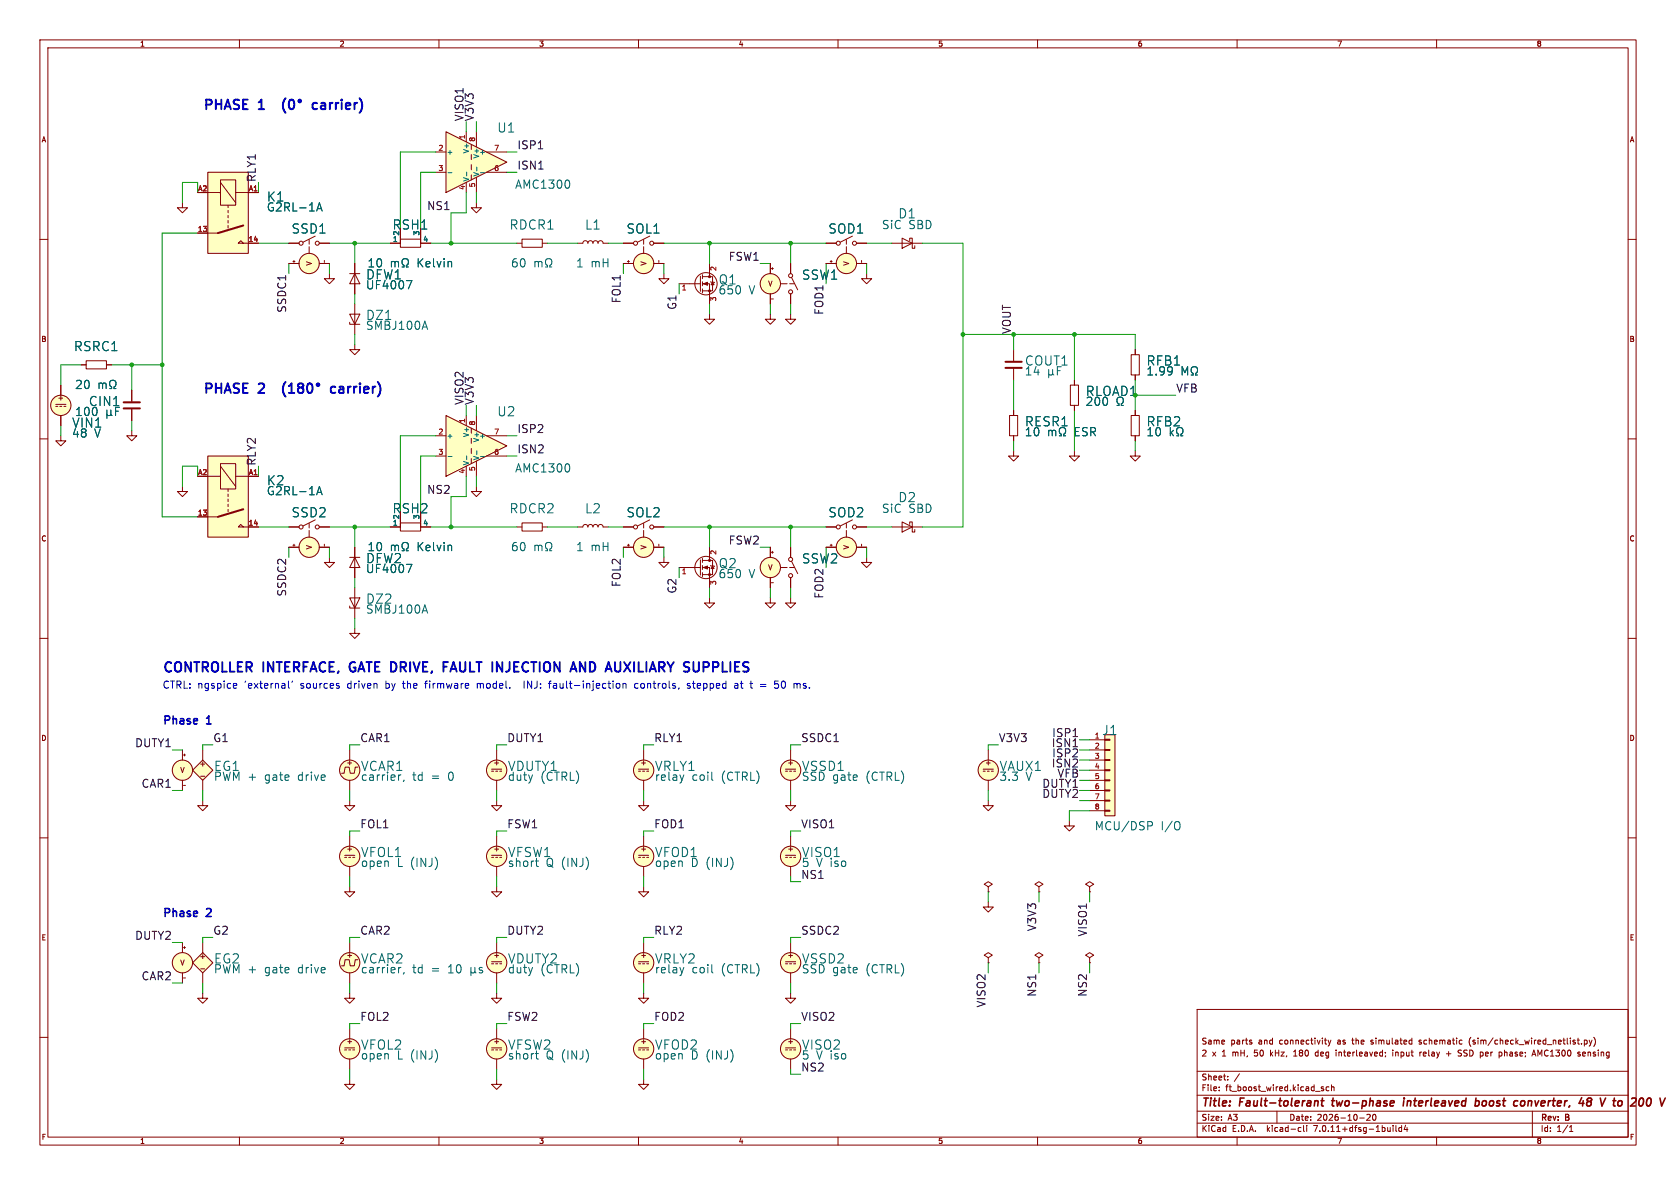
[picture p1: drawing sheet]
<svg xmlns="http://www.w3.org/2000/svg" width="420mm" height="297mm" viewBox="0 0 420 297" stroke-linecap="round" stroke-linejoin="round" font-family="sans-serif">
<g fill="none" stroke="#840000" stroke-width=".25">
<path d="M10 10h400v277h-400zM12 12h396v273h-396zM60 10v2M110 10v2M160 10v2M210 10v2M260 10v2M310 10v2M360 10v2M10 60h2M408 60h2M15.2 96.5v2.6"/>
<path d="M33 97.8v2.8M10 110h2M14 101.3h2.5M14 101.9h.5M15 101.9h.5M15.2 109.2v1.3h1.3l-1.3 1.3-1.2-1.3h1.2M15.2 104.1v2.6M16 101.9h.5M33 102.6v2.8M52.1 114.3h10.1v20.3h-10.1zM52.1 119.4h3.1M55.2 116.2h3.9v6.4h-3.9z"/>
<path d="M55.2 116.8l3.9 5.1M59.1 119.4h5.7M408 110h2M45.7 121.9v1.3h1.3l-1.3 1.3-1.3-1.3h1.3M49.5 129.5h5.1M57.1 122.6v.6M57.1 123.8v.7M57.1 125.1v.6M57.1 126.4v.6M57.1 127.6v.7M61 132.1l-.7-.7-.6 .7h5.1M10 160h2"/>
<path d="M87.6 151.9v.5h2.6M87.6 149.9h2.6l-1.3 2.5zM88.9 157.5v1.3h1.3l-1.3 1.2-1.3-1.2h1.3M88.9 147.3v7.6M408 160h2M87.6 188v2.5M87.6 195.6v2.5M89.7 192.3h-.7l-.2 1.5h-1l-.3-1.5h-1l-.3 1.5h-.6M196.8 192.8h2.6M196.8 193.3h.6M197.9 193.3h.5M198.1 188v2.5"/>
<path d="M198.1 195.6v2.5M198.9 193.3h.5M246.4 192.8h2.5M246.4 193.3h.5M247.4 193.3h.5M247.6 188v2.5M247.6 195.6v2.5M248.4 193.3h.5M10 210h2M196.8 214.4h2.6M196.8 214.9h.6M197.9 214.9h.5"/>
<path d="M198.1 200.7v1.2h1.3l-1.3 1.3-1.3-1.3h1.3M198.1 209.6v2.5M198.1 217.2v2.5M198.9 214.9h.5M247.6 200.7v1.2h1.3l-1.3 1.3-1.2-1.3h1.2M408 210h2M161.3 222.2v1.3h1.3l-1.3 1.3-1.3-1.3h1.3M161.3 236.2v2.6M198.1 236.2v2.6M247.6 222.2l1.1-.6-1.1-.6-1 .6 1 .6v1.3M247.6 223.5h.1M247.6 226.1v1.2h1.3l-1.3 1.3-1.2-1.3h1.2"/>
<path d="M260.3 222.2l1.1-.6-1.1-.6-1 .6 1 .6v1.3M260.3 223.5h.1M10 260h2M160 241h2.6M160 241.6h.5M161 241.6h.5M161.3 248.9v1.3h1.3l-1.3 1.3-1.3-1.3h1.3M161.3 243.8v2.6M161.3 257.8v2.5M162.1 241.6h.5M196.8 241h2.6M196.8 241.6h.6"/>
<path d="M197.9 241.6h.5M198.1 248.9v1.3h1.3l-1.3 1.3-1.3-1.3h1.3M198.1 243.8v2.6M198.9 241.6h.5M247.6 240l1.1-.6-1.1-.6-1 .6 1 .6v1.3M247.6 241.3h.1M260.3 240l1.1-.6-1.1-.6-1 .6 1 .6v1.3M260.3 241.3h.1M300 253h108v32h-108zM399.4 260a1.72 1.72 0 0 1 0 2.3M408 260h2M160 262.6h2.6"/>
<path d="M160 263.1h.5M161 263.1h.5M161.3 265.4v2.6M162.1 263.1h.5M300 278.5h108M300 274.5h108M300 268.5h108M305.5 273.2v.2M305.5 272.5v.1M307.7 270.5v.2M307.7 269.8v.1M310.6 269.1l-1.3 1.9"/>
<path d="M313.7 261.3v.3M320 278.5v3M324.2 264.7h.8M324.3 263.5l-.1 .1M329.7 263.8v.7M331.1 272.7l.6 .4-.2 .3-.4-.1M331.7 272.5l-.4-.1-.2 .2M331.9 260.7h.5M332.3 261.7h.1M332.8 260.7l.4 1M333 272.5l-.4-.1-.3 .3 .1 .6h.6M333.2 261.7l-.4 .5"/>
<path d="M333.5 260.7l-.3 1M333.7 272.5h.5l.1 .9M333.7 271.9v1.5M334.8 263.2v.1M334.8 263.7v1M343.3 279.4v.5l-.9 .9h1M344.1 279.4a.72 .72 0 0 0-.2 .9 .72 .72 0 0 0 .7 .4l.2-.5-.1-.8M347.2 263.8v.1M347.2 264.6l-.1 .3M349 263.2v.1M349 263.7v1M353.4 260.7l.4 .1"/>
<path d="M353.8 261.6l-.4 .1M353.8 260.2v1.5M355.6 261.6l.1 .1M355.7 260.8v.3M355.8 263.7v1M356.2 263.7l-.4 .3M362.4 264.1h1.2M363 263.5v1.2M365.5 263.8l.6 .2 .1 .4-.3 .3-.5-.1M365.5 263.3h.7M368.4 260.3l-.2 .7 .2 1M376.2 263.8l.2 .2-.2 .6"/>
<path d="M383.9 264.7l.5-1.5 .5 1.5M384 278.5v6.5M384 264.3h.7M395.2 260.7h.6M395.7 261.7h.1M395.8 264.2l.2 .2-.2 .3M395.8 263.7l.1 .1M396.3 261.5v.2M397 260.8l.4-.1 .3 .3-.1 .6h-.6M397 260.7v1.5M397.1 263.7l-.5 .2 .1 .7 .4 .1M397.3 264l-.7 .2"/>
<path d="M398.2 260.7l.4 1M398.6 261.7l-.4 .5M398.9 260.7l-.3 1M60 285v2M110 285v2M160 285v2M210 285v2M260 285v2M300 281.5h108M310 285v2M325.6 282.6l.4 .1M326 283.5l-.4 .1"/>
<path d="M326.7 282.1v1.3l.2 .2M327.4 282.1v.1M327.4 282.6v1M340.7 280.2h1.2M349.1 282.1v.1M349.1 282.6v1M349.8 282.1v1.3l.2 .2M351.2 282.7l-.4-.1-.3 .3 .2 .6h.5M351.2 282.1v1.5M352.2 282l-.3 1.1h.9M352.6 282.6v1M360 285v2"/>
<path d="M393.3 283.6h.9M393.3 282.5l.4-.4v1.5"/>
<circle cx="15.2" cy="101.6" r="2.54"/>
<circle cx="87.6" cy="193" r="2.54"/>
<circle cx="198.1" cy="193" r="2.54"/>
<circle cx="247.6" cy="193" r="2.54"/>
<circle cx="198.1" cy="214.6" r="2.54"/>
<circle cx="161.3" cy="241.3" r="2.54"/>
<circle cx="198.1" cy="241.3" r="2.54"/>
<circle cx="161.3" cy="262.9" r="2.54"/>
</g>
<g fill="none" stroke="#840000" stroke-width=".4">
<path d="M329.6 276h.7l-.1 1.2M331 275.9h.8M331.4 275.2l-.2 1.7 .4 .3M333.7 275.9h.8M334.1 275.2l-.3 1.7 .3 .3M351.8 275.9l-.2 1.3M351.9 275.2l-.1 .2M369.8 276l.6-.1 .3 .4-.3 .8h-.8M369.9 275.2l-.3 2M382 276h-.7l-.3 .8 .3 .4 .6-.2M398 276.1l-.4 .3v.6a.65 .65 0 0 0 1 .1 .65 .65 0 0 0 0-.9l-.2-.1M398 276.1l-.3-.5 .3-.3 .5-.1 .4 .4-.5 .5"/>
<path d="M398 276.1h.4M404.2 275.9h.7M404.5 275.2l-.2 1.7 .5 .3M405.5 276.3v.7M409.7 275.2l-.7 .1M409.9 276.1l-1.3 1.1h1.2M413.6 275.3l.2 .7-.2 .8"/>
</g>
<g fill="#ffffc2" stroke="#ffffc2" stroke-width=".25">
<path d="M52.1 114.3h10.1v20.3h-10.1z"/>
<circle cx="247.6" cy="193" r="2.54"/>
<circle cx="161.3" cy="241.3" r="2.54"/>
<circle cx="161.3" cy="262.9" r="2.54"/>
<circle cx="198.1" cy="193" r="2.54"/>
<circle cx="198.1" cy="214.6" r="2.54"/>
<circle cx="198.1" cy="241.3" r="2.54"/>
<circle cx="15.2" cy="101.6" r="2.54"/>
<circle cx="87.6" cy="193" r="2.54"/>
<circle cx="45.7" cy="193" r="2.54"/>
</g>
<path d="M26.8 102.8v2M26.8 103.9l.3 .2h.4l.3-.2M27.8 103.9l.3 .2M27.8 102.8v1.1M29 102.1v2M79.3 124l.7-2.1 .7 2.1M79.5 123.4h1M106.5 151.6l.7 2.1M101.3 195.5l-.2 .4M171.4 242.5l-.5 1.3M178.4 243.6l.3 .2" fill="none" stroke="#006464" stroke-width=".25"/>
<path d="M31 102.4h4.1M31 100.8h4.1M61 127.6l-6.4 1.9" fill="none" stroke="#840000" stroke-width=".51"/>
<path d="M48.3 193l2.5-2.5 2.5 2.5-2.5 2.6z" fill="#ffffc2"/>
<g fill="none" stroke="#840000" stroke-width=".25">
<path d="M33 108v1.2h1.3l-1.3 1.3-1.3-1.3h1.3M45.7 188v2.5M45.7 195.6v2.5M46 196.9h.5M46 189.2h.5M46.2 189v.5M48.3 193l2.5-2.5 2.5 2.5-2.5 2.6zM50.3 194.6h1M50.3 191.5h1M50.8 188v2.5M50.8 191v1M50.8 195.6v2.5"/>
<path d="M50.8 200.7v1.2h1.3l-1.3 1.3-1.3-1.3h1.3M86.4 214.4h2.5M86.4 214.9h.5M87.4 214.9h.5M87.6 200.7v1.2h1.3l-1.3 1.3-1.2-1.3h1.2M87.6 209.6v2.5M87.6 217.2v2.5M88.4 214.9h.5M87.6 222.2v1.3h1.3l-1.3 1.3-1.2-1.3h1.2M87.6 236.2v2.6M87.6 248.9v1.3h1.3l-1.3 1.3-1.2-1.3h1.2M87.6 243.8v2.6"/>
<path d="M87.6 257.8v2.5M89.7 240.5h-.7l-.2 1.6h-1l-.3-1.6h-1l-.3 1.6h-.6M86.4 262.6h2.5M86.4 263.1h.5M87.4 263.1h.5M87.6 270.5v1.3h1.3l-1.3 1.2-1.2-1.2h1.2M87.6 265.4v2.6M88.4 263.1h.5M124.5 270.5v1.3h1.2l-1.2 1.2-1.3-1.2h1.3M161.3 270.5v1.3h1.3l-1.3 1.2-1.3-1.2h1.3"/>
<circle cx="45.7" cy="193" r="2.54"/>
<circle cx="87.6" cy="214.6" r="2.54"/>
<circle cx="87.6" cy="241.3" r="2.54"/>
<circle cx="87.6" cy="262.9" r="2.54"/>
</g>
<g fill="#ffffc2" stroke="#ffffc2" stroke-width=".25">
<circle cx="87.6" cy="241.3" r="2.54"/>
<circle cx="87.6" cy="262.9" r="2.54"/>
<circle cx="87.6" cy="214.6" r="2.54"/>
<circle cx="45.7" cy="241.3" r="2.54"/>
</g>
<path d="M101.3 243.8l-.2 .3M118 242.5v2M118 243.6l.3 .2h.4l.3-.2M119 243.6l.3 .2M119 242.5v1.1M120.9 242.6l-.5-.1-.3 .3 .1 .3 .7 .2v.5h-.8" fill="none" stroke="#006464" stroke-width=".25"/>
<path d="M48.3 241.3l2.5-2.5 2.5 2.5-2.5 2.5z" fill="#ffffc2"/>
<g fill="none" stroke="#840000" stroke-width=".25">
<path d="M198.1 78.7v1.3h1.3l-1.3 1.3-1.3-1.3h1.3M160 192.8h2.6M160 193.3h.5M161 193.3h.5M161.3 188v2.5M161.3 195.6v2.5M162.1 193.3h.5M160 214.4h2.6M160 214.9h.5M161 214.9h.5M161.3 200.7v1.2h1.3l-1.3 1.3-1.3-1.3h1.3M161.3 209.6v2.5"/>
<path d="M161.3 217.2v2.5M162.1 214.9h.5M45.7 236.2v2.6M46 237.5h.5M46.2 237.2v.5M50.3 239.8h1M50.8 236.2v2.6M50.8 239.3v1M45.7 243.8v2.6M46 245.1h.5M48.3 241.3l2.5-2.5 2.5 2.5-2.5 2.5zM50.3 242.8h1"/>
<path d="M50.8 248.9v1.3h1.3l-1.3 1.3-1.3-1.3h1.3M50.8 243.8v2.6M198.1 257.8v2.5M196.8 262.6h2.6M196.8 263.1h.6M197.9 263.1h.5M198.1 265.4v2.6M198.9 263.1h.5"/>
<circle cx="161.3" cy="193" r="2.54"/>
<circle cx="161.3" cy="214.6" r="2.54"/>
<circle cx="45.7" cy="241.3" r="2.54"/>
<circle cx="198.1" cy="262.9" r="2.54"/>
</g>
<g fill="#ffffc2" stroke="#ffffc2" stroke-width=".25">
<circle cx="161.3" cy="214.6" r="2.54"/>
<circle cx="161.3" cy="193" r="2.54"/>
<circle cx="198.1" cy="262.9" r="2.54"/>
</g>
<path d="M171.4 194.2l-.5 1.4M178.4 195.3l.3 .3" fill="none" stroke="#006464" stroke-width=".25"/>
<path d="M111.8 104.1l15.2 7.7-15.2 7.6z" fill="#ffffc2"/>
<g fill="none" stroke="#840000" stroke-width=".25">
<path d="M162.8 59.2l-3 1.5M213.6 59.2l-3 1.5M226.1 59.7l2.5 1.3-2.5 1.2zM144.8 61h1.2l.2-.5 .5-.2 .4 .2 .2 .5 .2-.5 .5-.2 .4 .2 .2 .5 .2-.5 .4-.2 .5 .2 .2 .5 .1-.5 .5-.2 .4 .2 .2 .5h1.3M156.2 61h2.5M156.2 66h2.5M157.2 65.5h.5M157.5 65.3v.5M163.8 61h2.6M163.8 66h2.6M165.1 65.3v.5M170.2 71.1h5.3"/>
<path d="M175.5 69.2v3.8M176 71.1h1.8v5.1M176 69.3h2.6v3.6h-2.6M176 68.8v1.1M176 70.6v1M176 72.4v1M177.8 78.7v1.3h1.3l-1.3 1.3-1.3-1.3h1.3M177.8 66v3.3M178.1 70.6l1 .3M178.6 70.7l.3 .7h-.7zM193 78.7v1.3h1.3l-1.3 1.3-1.2-1.3h1.2M193 66v2.6"/>
<path d="M193 73.7v2.5M193.3 74.9h.5M193.3 67.3h.5M193.5 67.1v.5M198.1 66v2.6M198.1 73.7v2.5M198.4 69.6l1.5 3M207 61h2.5M207 66h2.5M208 65.5h.5M208.3 65.3v.5M214.6 61h2.6"/>
<path d="M214.6 66h2.6M215.9 65.3v.5M217.2 68.6v1.3h1.2l-1.2 1.2-1.3-1.2h1.3M223.5 61h7.6M228 60.3v-.6h.6v2.5h.6v-.6M20.3 91.4h1.3M21.6 90.4h5.1v2.1h-5.1zM26.7 91.4h1.2M88.9 86.4v1.2h1.3l-1.3 1.3-1.3-1.3h1.3M109.2 109.2h2.6M109.2 114.3h2.6M111.8 104.1l15.2 7.7-15.2 7.6z"/>
<path d="M116.8 104.1v2.6M116.8 116.8v2.6M118.1 109.9v1.2M118.1 112.4v1.3M119.4 104.1v3.9M119.4 115.6v3.8M121.9 109.2h5.1M121.9 114.3h5.1M72.4 132.1h2.5M72.4 137.2h2.5M73.4 136.7h.5M73.7 136.4v.5"/>
<path d="M79 130.3l-3.1 1.5M80 132.1h2.5M80 137.2h2.5M81.3 136.4v.5M82.5 139.7v1.3h1.3l-1.3 1.2-1.2-1.2h1.2M87.6 139.7h2.6M88.9 139.7l1.3 2.5h-2.6zM88.9 137.2v7.6M100.3 131.1h5.1v2h-5.1zM100.3 128.3v3.8h-2.5M105.4 132.1h2.5M105.4 128.3v2.5"/>
<path d="M119.4 121.9v1.3h1.2l-1.2 1.3-1.3-1.3h1.3M156.2 132.1h2.5M156.2 137.2h2.5M157.2 136.7h.5M157.5 136.4v.5M162.8 130.3l-3 1.5M163.8 132.1h2.6M163.8 137.2h2.6M165.1 136.4v.5M176 140v1M177.8 137.2v3.3M193 137.2v2.5"/>
<path d="M193.3 138.4h.5M193.5 138.2v.5M198.1 137.2v2.5M207 132.1h2.5M207 137.2h2.5M208 136.7h.5M208.3 136.4v.5M213.6 130.3l-3 1.5M214.6 132.1h2.6M214.6 137.2h2.6M215.9 136.4v.5M217.2 139.7v1.3h1.2l-1.2 1.2-1.3-1.2h1.3"/>
<path d="M223.5 132.1h7.6M226.1 130.8l2.5 1.3-2.5 1.3zM228 131.4v-.6h.6v2.6h.6v-.7M170.2 142.2h5.3M175.5 140.3v3.8M176 142.2h1.8v5.1M176 140.5h2.6v3.5h-2.6M176 141.7v1M176 143.5v1M177.8 149.9v1.2h1.3l-1.3 1.3-1.3-1.3h1.3M178.1 141.7l1 .3M178.6 141.9l.3 .6h-.7z"/>
<path d="M193 149.9v1.2h1.3l-1.3 1.3-1.2-1.3h1.2M193 144.8v2.5M193.3 146.1h.5M198.1 149.9v1.2h1.3l-1.3 1.3-1.3-1.3h1.3M198.1 144.8v2.5M198.4 140.7l1.5 3.1"/>
<circle cx="159.3" cy="61" r=".51"/>
<circle cx="161.3" cy="66" r="2.54"/>
<circle cx="163.3" cy="61" r=".51"/>
<circle cx="176.9" cy="71.1" r="2.79"/>
<circle cx="193" cy="71.1" r="2.54"/>
<circle cx="198.1" cy="69.1" r=".51"/>
<circle cx="198.1" cy="73.2" r=".51"/>
<circle cx="210.1" cy="61" r=".51"/>
<circle cx="212.1" cy="66" r="2.54"/>
<circle cx="214.1" cy="61" r=".51"/>
<circle cx="75.4" cy="132.1" r=".51"/>
<circle cx="77.5" cy="137.2" r="2.54"/>
<circle cx="79.5" cy="132.1" r=".51"/>
<circle cx="159.3" cy="132.1" r=".51"/>
<circle cx="161.3" cy="137.2" r="2.54"/>
<circle cx="163.3" cy="132.1" r=".51"/>
<circle cx="210.1" cy="132.1" r=".51"/>
<circle cx="212.1" cy="137.2" r="2.54"/>
<circle cx="214.1" cy="132.1" r=".51"/>
<circle cx="176.9" cy="142.2" r="2.79"/>
<circle cx="193" cy="142.2" r="2.54"/>
<circle cx="198.1" cy="140.2" r=".51"/>
<circle cx="198.1" cy="144.3" r=".51"/>
</g>
<g fill="none" stroke="#006464" stroke-width=".25">
<path d="M144.7 66.9h1.2M144.7 65.4l.6-.6v2.1M148.4 65.5v1.4M148.4 65.7l.6-.2 .3 .3M149.3 65.8l.3-.3 .5 .1 .1 1.3M149.3 65.8v1.1M151.2 64.8v2.1M151.2 65.8h1.1M152.3 64.8v2.1M24.8 96v1.4M24.8 96.2l.6-.2 .3 .3M25.7 96.3l.3-.3 .5 .1 .1 1.3"/>
<path d="M25.7 96.3v1.1M27.5 97.4h.5v-.4a.88 .88 0 0 1-.5-1.2 .88 .88 0 0 1 1.3-.4 .95 .95 0 0 1-.2 1.6v.4h.5M112.3 114.4h1M116.9 114.3v.9M119.5 113v1M120.4 114.4h1M142.7 116.6v1.3M98.1 136.6v1.4M98.1 136.8l.6-.2 .3 .3M99 136.9l.3-.3 .5 .1 .1 1.3M99 136.9v1.1M101.2 138v-.4a.88 .88 0 0 1-.4-1.2 .88 .88 0 0 1 1.2-.3 .95 .95 0 0 1-.2 1.5v.4h.5"/>
<path d="M112.9 136.6l.3 .3v1.1M101.8 141.4h1.4l-.9 2.1"/>
</g>
<g fill="#ffffc2" stroke="#ffffc2" stroke-width=".25">
<circle cx="212.1" cy="66" r="2.54"/>
<circle cx="161.3" cy="137.2" r="2.54"/>
<circle cx="193" cy="71.1" r="2.54"/>
<circle cx="193" cy="142.2" r="2.54"/>
<circle cx="212.1" cy="137.2" r="2.54"/>
<circle cx="77.5" cy="137.2" r="2.54"/>
<circle cx="161.3" cy="66" r="2.54"/>
</g>
<path d="M161.3 63.5v-3.4M195.6 71.1h3.4M212.1 63.5v-3.4M77.5 134.6v-3.4M161.3 134.6v-3.4M212.1 134.6v-3.4M195.6 142.2h3.4" fill="none" stroke="#840000" stroke-width=".25" stroke-dasharray="1.7 .6"/>
<g fill="#840000" stroke="#840000" stroke-width=".25">
<path d="M176.3 71.1l1-.4v.8z"/>
<path d="M176.3 142.2l1-.3v.7z"/>
<circle cx="177.8" cy="72.9" r=".25"/>
<circle cx="177.8" cy="69.3" r=".25"/>
<circle cx="177.8" cy="144" r=".25"/>
<circle cx="177.8" cy="140.5" r=".25"/>
</g>
<path d="M111.8 33l15.2 7.6-15.2 7.7z" fill="#ffffc2"/>
<g fill="none" stroke="#840000" stroke-width=".25">
<path d="M109.2 38.1h2.6M111.8 33l15.2 7.6-15.2 7.7zM116.8 33v2.6M118.1 38.7v1.3M119.4 33v3.8M121.9 38.1h5.1M45.7 50.8v1.3h1.3l-1.3 1.2-1.3-1.2h1.3M49.5 58.4h5.1M52.1 43.2h10.1v20.3h-10.1zM52.1 48.3h3.1M55.2 45.1h3.9v6.3h-3.9zM55.2 45.7l3.9 5.1"/>
<path d="M57.1 51.4v.7M57.1 52.7v.6M57.1 54v.6M57.1 55.2v.7M57.1 56.5v.7M59.1 48.3h5.7M79 59.2l-3.1 1.5M100.3 59.9h5.1v2.1h-5.1zM100.3 57.2v3.8h-2.5M105.4 57.2v2.5M109.2 43.2h2.6M116.8 45.7v2.6"/>
<path d="M118.1 41.3v1.2M119.4 50.8v1.3h1.2l-1.2 1.2-1.3-1.2h1.3M119.4 44.5v3.8M121.9 43.2h5.1M130.8 59.9h5.1v2.1h-5.1zM61 61l-.7-.7-.6 .7h5.1M72.4 61h2.5M72.4 66h2.5M73.4 65.5h.5M73.7 65.3v.5M80 61h2.5M80 66h2.5"/>
<path d="M81.3 65.3v.5M82.5 68.6v1.3h1.3l-1.3 1.2-1.2-1.2h1.2M87.6 78.7h2.6l-1.3 2.6zM87.6 68.6h2.6M88.9 68.6l1.3 2.5h-2.6zM88.9 66v7.7M88.9 76.2v7.6M105.4 61h2.5M129.5 61h1.3M135.9 61h1.3M156.2 61h2.5M156.2 66h2.5"/>
<path d="M163.8 61h2.6M163.8 66h2.6M166.4 68.6v1.3h1.2l-1.2 1.2-1.3-1.2h1.3M193 66v2.6M193 73.7v2.5M198.1 66v2.6M198.1 73.7v2.5M207 61h2.5M207 66h2.5M214.6 61h2.6M214.6 66h2.6M15.2 96.5v2.6"/>
<path d="M20.3 91.4h1.3M26.7 91.4h1.2M33 97.8v2.8M87.6 80.8v.5h2.6M254 87.6v2.8M254 92.5v2.8M268.2 96.5h2.1v5.1h-2.1zM269.2 95.3v1.2M283.5 88.9h2v5.1h-2zM284.5 87.6v1.3M284.5 94v1.3M15.2 104.1v2.6"/>
<path d="M33 102.6v2.8M62.2 119.4h2.6M253 104.1h2v5.1h-2zM254 113v1.3h1.3l-1.3 1.3-1.3-1.3h1.3M254 102.9v1.2M254 109.2v1.3M269.2 113v1.3h1.3l-1.3 1.3-1.2-1.3h1.2M269.2 101.6v1.3M283.5 104.1h2v5.1h-2zM284.5 113v1.3h1.2l-1.2 1.3-1.3-1.3h1.3M284.5 102.9v1.2M284.5 109.2v1.3"/>
<path d="M49.5 129.5h2.6M62.2 132.1h2.6M72.4 132.1h2.5M72.4 137.2h2.5M80 132.1h2.5M80 137.2h2.5M88.9 137.2v2.5M97.8 132.1h2.5M100.3 128.3v2.5M105.4 128.3v2.5M105.4 132.1h2.5M129.5 132.1h1.3"/>
<path d="M130.8 131.1h5.1v2h-5.1zM135.9 132.1h1.3M144.8 132.1h1.2l.2-.5 .5-.2 .4 .2 .2 .5 .2-.5 .5-.2 .4 .2 .2 .5 .2-.5 .4-.2 .5 .2 .2 .5 .1-.5 .5-.2 .4 .2 .2 .5h1.3M156.2 132.1h2.5M156.2 137.2h2.5M163.8 132.1h2.6M163.8 137.2h2.6M166.4 139.7v1.3h1.2l-1.2 1.2-1.3-1.2h1.3M193 137.2v2.5M198.1 137.2v2.5M207 132.1h2.5M207 137.2h2.5"/>
<path d="M214.6 132.1h2.6M214.6 137.2h2.6M88.9 142.2v2.6M193 144.8v2.5M198.1 144.8v2.5M123.2 192.8h2.5M123.2 193.3h.5M124.2 193.3h.5M124.5 188v2.5M124.5 195.6v2.5M125.2 193.3h.5M273 185.4h3.9"/>
<path d="M273 188h3.9M273 190.5h3.9M273 193h3.9M273 195.6h3.9M273 198.1h3.9M276.9 198h1.2v.2h-1.2zM276.9 195.5h1.2v.2h-1.2zM276.9 192.9h1.2v.3h-1.2zM276.9 190.4h1.2v.2h-1.2zM276.9 187.8h1.2v.3h-1.2zM276.9 184.2h2.5v20.3h-2.5zM123.2 214.4h2.5"/>
<path d="M123.2 214.9h.5M124.2 214.9h.5M124.5 200.7v1.2h1.2l-1.2 1.3-1.3-1.3h1.3M124.5 209.6v2.5M124.5 217.2v2.5M125.2 214.9h.5M268 205.7v1.3h1.2l-1.2 1.3-1.3-1.3h1.3M273 200.7h3.9M273 203.2h3.9M276.9 203.1h1.2v.2h-1.2zM276.9 200.5h1.2v.3h-1.2zM124.5 222.2v1.3h1.2l-1.2 1.3-1.3-1.3h1.3"/>
<path d="M124.5 236.2v2.6M273 222.2l1.1-.6-1.1-.6-1 .6 1 .6v1.3M273 223.5h.1M123.2 241h2.5M123.2 241.6h.5M124.2 241.6h.5M124.5 248.9v1.3h1.2l-1.2 1.3-1.3-1.3h1.3M124.5 243.8v2.6M124.5 257.8v2.5M125.2 241.6h.5M273 240l1.1-.6-1.1-.6-1 .6 1 .6v1.3M273 241.3h.1"/>
<path d="M123.2 262.6h2.5M123.2 263.1h.5M124.2 263.1h.5M124.5 265.4v2.6M125.2 263.1h.5"/>
<circle cx="75.4" cy="61" r=".51"/>
<circle cx="77.5" cy="66" r="2.54"/>
<circle cx="79.5" cy="61" r=".51"/>
<circle cx="124.5" cy="193" r="2.54"/>
<circle cx="124.5" cy="214.6" r="2.54"/>
<circle cx="124.5" cy="241.3" r="2.54"/>
<circle cx="124.5" cy="262.9" r="2.54"/>
</g>
<g fill="none" stroke="#006464" stroke-width=".25">
<path d="M79.3 52.9l.7-2.1 .7 2.1M79.5 52.3h1M112.3 43.3h1M116.9 43.1v1M119.5 41.9v.9M120.4 43.3h1M142.7 45.5v1.3M98.1 65.7l.6-.2 .3 .3M98.1 65.5v1.4M99 65.8l.3-.3 .5 .1 .1 1.3M99 65.8v1.1M101.2 66.9v-.4a.88 .88 0 0 1-.4-1.2 .88 .88 0 0 1 1.2-.4 .95 .95 0 0 1-.2 1.6v.4h.5"/>
<path d="M101.8 70.3h1.4l-.9 2.1M112.9 65.5l.3 .3v1.1M134 65.5v1.4M134 65.7l.6-.2 .3 .3M134.9 65.8l.3-.3 .5 .1 .1 1.3M134.9 65.8v1.1M136.7 66.9h.5v-.4a.88 .88 0 0 1-.4-1.2 .88 .88 0 0 1 1.2-.4 .95 .95 0 0 1-.2 1.6v.4h.5M24.8 96v1.4M24.8 96.2l.6-.2 .3 .3M25.7 96.3l.3-.3 .5 .1 .1 1.3M25.7 96.3v1.1M27.5 97.4h.5v-.4a.88 .88 0 0 1-.5-1.2 .88 .88 0 0 1 1.3-.4 .95 .95 0 0 1-.2 1.6v.4h.5"/>
<path d="M106.5 80.5l.7 2.1M262.8 92.6v2.1M262.8 93.7l.3 .3h.4l.3-.3M263.8 93.7l.3 .3M263.8 92.6v1.1M265 91.9v2.1M293.8 92.3l-.1 1.2M293.8 92.8l-.1 .2M296.2 94v-2.1l.7 1.5 .7-1.5v2.1M298.5 94h.5v-.4a.88 .88 0 0 1-.5-1.2 .88 .88 0 0 1 1.3-.4 .95 .95 0 0 1-.2 1.6v.4h.5M26.8 102.8v2M26.8 103.9l.3 .2h.4l.3-.2"/>
<path d="M27.8 103.9l.3 .2M27.8 102.8v1.1M29 102.1v2M262.8 107.8v1.4M263.7 108.1v1.1M264.6 108.1v1.1M265.5 107.8l.1 .7 .3 .3v.4h-.4M267 107.8l-.1 .7-.4 .3v.4h.5M279.9 100.1l.1 .8 .4 .3v.4h-.5M281.5 100.1l-.1 .8-.4 .3v.4h.5M293.3 107.2v2M293.5 108.4l.6 .8"/>
<path d="M294.1 107.8l-.8 .8M294.9 107.8v.7l.4 .3v.4h-.4M296.4 107.8l-.1 .7-.4 .3v.4h.5M79.3 124l.7-2.1 .7 2.1M79.5 123.4h1M98.1 136.6v1.4M98.1 136.8l.6-.2 .3 .3M99 136.9v1.1M99 136.9l.3-.3 .5 .1 .1 1.3M101.2 138v-.4a.88 .88 0 0 1-.4-1.2 .88 .88 0 0 1 1.2-.3 .95 .95 0 0 1-.2 1.5v.4h.5M112.9 136.6l.3 .3v1.1M134 136.6v1.4"/>
<path d="M134 136.8l.6-.2 .3 .3M134.9 136.9v1.1M134.9 136.9l.3-.3 .5 .1 .1 1.3M136.7 138h.5v-.4a.88 .88 0 0 1-.4-1.2 .88 .88 0 0 1 1.2-.3 .95 .95 0 0 1-.2 1.5v.4h.5M144.7 138h1.2M144.7 136.6l.6-.6v2M148.4 136.6v1.4M148.4 136.8l.6-.2 .3 .3M149.3 136.9l.3-.3 .5 .1 .1 1.3M149.3 136.9v1.1M151.2 136v2M151.2 136.9h1.1"/>
<path d="M152.3 136v2M101.8 141.4h1.4l-.9 2.1M134.5 217.1l.4 .1M288.4 205.9l.4 .4-.1 .5-.3 .2M295.4 206a1.47 1.47 0 0 1 0 1.9M127.7 242.7v1l.3 .1h.6M128.6 241.8v2M129.6 242.5l.1 1.3h.5l.3-.1M130.5 242.5v1.3M131.5 241.8v1.8l.5 .2M132.5 242.5l.5 1.3M133 243.8l-.2 .5-.3 .2"/>
<path d="M133.5 242.5l-.5 1.3M134.5 265.3l.4 .1"/>
</g>
<g fill="#ffffc2" stroke="#ffffc2" stroke-width=".25">
<path d="M52.1 43.2h10.1v20.3h-10.1z"/>
<path d="M276.9 184.2h2.5v20.3h-2.5z"/>
<circle cx="77.5" cy="66" r="2.54"/>
<circle cx="124.5" cy="262.9" r="2.54"/>
<circle cx="124.5" cy="193" r="2.54"/>
<circle cx="124.5" cy="241.3" r="2.54"/>
<circle cx="124.5" cy="214.6" r="2.54"/>
</g>
<path d="M61 56.5l-6.4 1.9M252 92.2h4M252 90.7h4" fill="none" stroke="#840000" stroke-width=".51"/>
<path d="M77.5 63.5v-3.4" fill="none" stroke="#840000" stroke-width=".25" stroke-dasharray="1.7 .6"/>
<path d="M134.9 37.3h1.1" fill="none" stroke="#0f0f0f" stroke-width=".25"/>
<g fill="none" stroke="#0000c2" stroke-width=".48">
<path d="M71.6 24.6a2.75 2.75 0 0 0 0 3.7M72.6 25.2l.6-.2a1.5 1.5 0 0 1 0 2.4l-.6-.3a2.02 2.02 0 0 1 0-1.9zM79.5 25.9l-.7-.1-.5 .4v.7l.2 .4h1M71.6 95.7a2.75 2.75 0 0 0 0 3.7M72.4 98.5h1.3M72.4 96.8l.7-.7v2.4M75.1 97.1l-.4 .5 .1 .7 .3 .2 .7-.1 .2-.4v-.4l-.4-.5M75.1 97.1l-.4-.4 .4-.6 .7 .1 .2 .3-.4 .6M75.1 97.1h.5M77.2 96.3l.5-.2a1.5 1.5 0 0 1 0 2.4l-.5-.2a2.02 2.02 0 0 1 0-2zM84 97l-.7-.1-.4 .4v.7l.2 .4h.9M87.8 166.3l-.2 .7 .2 1"/>
<path d="M111.1 165.9h1.2M113.1 167.7h1.1M113.6 165.9l-.8 2.4M145.3 165.9l1.4 2.4v-2.4M156.4 165.9l1.6 2.4M158 165.9l-1.6 2.4M176.3 165.9l1.1 .2M177.4 167.1l-1.1 .1"/>
<circle cx="75.1" cy="25.3" r=".33"/>
<circle cx="79.7" cy="96.4" r=".33"/>
</g>
<g fill="none" stroke="#0000c2" stroke-width=".25">
<path d="M58.7 171.3l.6 .1v.3l-.8 .2M59.3 172.4l-.6 .1M72.3 170.7v1.5l.2 .3M73.3 170.7l-.2 .3M84.5 171.9l.5 .1 .1 .2-.3 .3h-.3M84.5 171.3l.5 .1M116.9 171.3l.5 .1 .1 .3-.9 .2M117.4 172.4l-.5 .1M153.6 170.7v.2M154.6 171.4l.4-.1 .3 .3v.5l-.3 .4-.4-.1-.2-.3zM156.1 171.5l.3-.2 .4 .1 .1 1.1M156.1 171.3v1.2"/>
<path d="M170.2 172.4l-.2 .3M172.2 172.4l.2 .1M172.3 171.4v.4M184.3 171.3l-.2 .1M184.3 171.8l-.2 .3 .2 .4M187.9 171.3h.7M188.2 170.7v1.5l.4 .3M190.6 171.5h1.3M190.6 172.1h1.3M194.1 172.3l.7 .2M195 170.7h-.8l-.1 .8 .7-.1M199 171.3v1.2"/>
<path d="M199.5 171.3l-.5 .2"/>
</g>
<g fill="none" stroke="#009600" stroke-width=".25">
<path d="M109.2 38.1h-8.9v19.1M116.8 30.5v2.5M119.4 30.5v2.5M127 38.1h2.5M49.5 48.3v-2.6h-3.8v5.1M49.5 58.4h-8.9v71.1h8.9M64.8 45.7v2.6M109.2 43.2h-3.8v14M116.8 48.3v5h-3.8v7.7M119.4 48.3v2.5M127 43.2h2.5M64.8 61h7.6"/>
<path d="M72.4 66v2.6M82.5 61h15.3M82.5 66v2.6M88.9 61v5M88.9 73.7v2.5M107.9 61h21.6M137.2 61h7.6M152.4 61h3.8M156.2 66v2.6M166.4 66v2.6M166.4 61h40.6M170.2 71.1v2.6"/>
<path d="M177.8 61v5M177.8 76.2v2.5M190.5 66h2.5M193 76.2v2.5M198.1 61v5M198.1 76.2v2.5M207 66v5.1M217.2 61h6.3M217.2 66v2.6M231.1 61h10.2v71.1h-10.2M20.3 91.4h-5.1v5.1M27.9 91.4h12.7"/>
<path d="M33 91.4v6.4M88.9 83.8v2.6M241.3 83.8h43.2v3.8M254 83.8v3.8M254 95.3v7.6M269.2 83.8v11.5M284.5 95.3v7.6M284.5 99.1h10.1M15.2 106.7v2.5M33 105.4v2.6M49.5 119.4v-2.6h-3.8v5.1M64.8 116.8v2.6"/>
<path d="M109.2 109.2h-8.9v19.1M109.2 114.3h-3.8v14M116.8 101.6v2.5M116.8 119.4v5.1h-3.8v7.6M119.4 101.6v2.5M119.4 119.4v2.5M127 109.2h2.5M127 114.3h2.5M254 110.5v2.5M269.2 102.9v10.1M284.5 110.5v2.5M64.8 132.1h7.6"/>
<path d="M72.4 137.2v2.5M82.5 132.1h15.3M82.5 137.2v2.5M88.9 132.1v5.1M107.9 132.1h21.6M137.2 132.1h7.6M152.4 132.1h3.8M156.2 137.2v2.5M166.4 137.2v2.5M166.4 132.1h40.6M177.8 132.1v5.1M190.5 137.2h2.5"/>
<path d="M198.1 132.1v5.1M207 137.2v5M217.2 132.1h6.3M217.2 137.2v2.5M88.9 144.8v2.5M88.9 154.9v2.6M170.2 142.2v2.6M177.8 147.3v2.6M193 147.3v2.6M198.1 147.3v2.6M43.2 198.1h2.5M43.2 188h2.5"/>
<path d="M50.8 198.1v2.6M53.3 186.7h-2.5v1.3M87.6 198.1v2.6M90.2 186.7h-2.6v1.3M124.5 198.1v2.6M127 186.7h-2.5v1.3M161.3 198.1v2.6M163.8 186.7h-2.5v1.3M198.1 198.1v2.6M200.7 186.7h-2.6v1.3M247.6 198.1v2.6M250.2 186.7h-2.6v1.3"/>
<path d="M270.5 195.6h2.5M270.5 198.1h2.5M270.5 188h2.5M270.5 185.4h2.5M270.5 193h2.5M270.5 190.5h2.5M87.6 219.7v2.5M90.2 208.3h-2.6v1.3M124.5 219.7v2.5M127 208.3h-2.5v1.3M161.3 219.7v2.5M163.8 208.3h-2.5v1.3"/>
<path d="M198.1 219.7v1.3h2.6M200.7 208.3h-2.6v1.3M270.5 200.7h2.5M273 203.2h-5v2.5M43.2 236.2h2.5M53.3 234.9h-2.5v1.3M90.2 234.9h-2.6v1.3M127 234.9h-2.5v1.3M163.8 234.9h-2.5v1.3M200.7 234.9h-2.6v1.3M247.6 223.5v2.6M260.3 223.5v2.6"/>
<path d="M273 223.5v2.6M43.2 246.4h2.5M50.8 246.4v2.5M87.6 246.4v2.5M90.2 256.5h-2.6v1.3M124.5 246.4v2.5M127 256.5h-2.5v1.3M161.3 246.4v2.5M163.8 256.5h-2.5v1.3M198.1 246.4v2.5M200.7 256.5h-2.6v1.3M247.6 241.3v2.5"/>
<path d="M260.3 241.3v2.5M273 241.3v2.5M87.6 268v2.5M124.5 268v2.5M161.3 268v2.5M198.1 268v1.2h2.6"/>
</g>
<g fill="#009600" stroke="#009600" stroke-width=".25">
<circle cx="241.3" cy="83.8" r=".46"/>
<circle cx="269.2" cy="83.8" r=".46"/>
<circle cx="40.6" cy="91.4" r=".46"/>
<circle cx="33" cy="91.4" r=".46"/>
<circle cx="113" cy="61" r=".46"/>
<circle cx="88.9" cy="61" r=".46"/>
<circle cx="113" cy="132.1" r=".46"/>
<circle cx="88.9" cy="132.1" r=".46"/>
<circle cx="177.8" cy="61" r=".46"/>
<circle cx="198.1" cy="61" r=".46"/>
<circle cx="198.1" cy="132.1" r=".46"/>
<circle cx="177.8" cy="132.1" r=".46"/>
</g>
<g font-size="3.3" fill="#0000c2">
<text x="50.8" y="27.7">PHASE</text>
<text x="65" y="27.7">1</text>
<text x="81.4" y="27.7">carrier)</text>
<text x="50.8" y="98.8">PHASE</text>
<text x="65" y="98.8">2</text>
<text x="86" y="98.8">carrier)</text>
<text x="40.6" y="168.7">CONTROLLER INTERFACE,</text>
<text x="88.7" y="168.7">GATE DRIVE,</text>
<text x="114.1" y="168.7">FAULT INJECTION</text>
<text x="148.1" y="168.7">AND</text>
<text x="157.9" y="168.7">AUXILIARY</text>
<text x="178.3" y="168.7">SUPPLIES</text>
</g>
<g font-size="3.2" fill="#006464">
<text x="124.6" y="33.4">U1</text>
<text x="66.9" y="50.7">K1</text>
<text x="73" y="58.7">SSD1</text>
<text x="98.3" y="57.7">RSH1</text>
<text x="127.7" y="57.7">RDCR1</text>
<text x="146.6" y="57.7">L1</text>
<text x="157" y="58.7">SOL1</text>
<text x="207.5" y="58.7">SOD1</text>
<text x="225.1" y="54.9">D1</text>
<text x="91.7" y="70.2">DFW1</text>
<text x="180.1" y="71.5">Q1</text>
<text x="200.9" y="70.3">SSW1</text>
<text x="91.7" y="80.4">DZ1</text>
<text x="18.5" y="88.2">RSRC1</text>
<text x="256.8" y="91.8">COUT1</text>
<text x="287.3" y="91.8">RFB1</text>
<text x="22.2" y="102">CIN1</text>
<text x="18" y="107.4">VIN1</text>
<text x="124.6" y="104.5">U2</text>
<text x="256.8" y="107.1">RESR1</text>
<text x="287.3" y="107.1">RFB2</text>
<text x="66.9" y="121.8">K2</text>
<text x="73" y="129.9">SSD2</text>
<text x="98.3" y="128.9">RSH2</text>
<text x="127.7" y="128.9">RDCR2</text>
<text x="146.6" y="128.9">L2</text>
<text x="157" y="129.9">SOL2</text>
<text x="207.5" y="129.9">SOD2</text>
<text x="225.1" y="126.1">D2</text>
<text x="91.7" y="141.3">DFW2</text>
<text x="180.1" y="142.6">Q2</text>
<text x="200.9" y="141.4">SSW2</text>
<text x="91.7" y="151.5">DZ2</text>
<text x="276.2" y="184.4">J1</text>
<text x="53.6" y="193.4">EG1</text>
<text x="90.4" y="193.4">VCAR1</text>
<text x="127.3" y="193.4">VDUTY1</text>
<text x="164.1" y="193.4">VRLY1</text>
<text x="200.9" y="193.4">VSSD1</text>
<text x="250.5" y="193.4">VAUX1</text>
<text x="90.4" y="215">VFOL1</text>
<text x="127.3" y="215">VFSW1</text>
<text x="164.1" y="215">VFOD1</text>
<text x="200.9" y="215">VISO1</text>
<text x="53.6" y="241.7">EG2</text>
<text x="90.4" y="241.7">VCAR2</text>
<text x="127.3" y="241.7">VDUTY2</text>
<text x="164.1" y="241.7">VRLY2</text>
<text x="200.9" y="241.7">VSSD2</text>
<text x="90.4" y="263.3">VFOL2</text>
<text x="127.3" y="263.3">VFSW2</text>
<text x="164.1" y="263.3">VFOD2</text>
<text x="200.9" y="263.3">VISO2</text>
</g>
<text font-size="3.2" fill="#009600" x="272" y="99.4">RLOAD1</text>
<g font-size="2.9" fill="#006464">
<text x="129" y="47.5">AMC1300</text>
<text x="66.8" y="53.2">G2RL-1A</text>
<text x="221" y="57.6">SiC SBD</text>
<text x="92.1" y="67.2">10</text>
<text x="104.4" y="67.2">Kelvin</text>
<text x="128" y="67.2">60</text>
<text x="91.7" y="72.7">UF4007</text>
<text x="180" y="74">650</text>
<text x="187.6" y="74">V</text>
<text x="91.7" y="82.9">SMBJ100A</text>
<text x="256.8" y="94.3">14</text>
<text x="287.2" y="94.3">1.99</text>
<text x="18.8" y="97.7">20</text>
<text x="272" y="101.9">200</text>
<text x="18.8" y="104.5">100</text>
<text x="18" y="109.9">48</text>
<text x="23.6" y="109.9">V</text>
<text x="256.8" y="109.5">10</text>
<text x="269.1" y="109.5">ESR</text>
<text x="287.2" y="109.5">10</text>
<text x="129" y="118.6">AMC1300</text>
<text x="66.8" y="124.3">G2RL-1A</text>
<text x="221" y="128.7">SiC SBD</text>
<text x="91.7" y="143.8">UF4007</text>
<text x="92.1" y="138.3">10</text>
<text x="104.4" y="138.3">Kelvin</text>
<text x="128" y="138.3">60</text>
<text x="180" y="145.1">650</text>
<text x="187.6" y="145.1">V</text>
<text x="91.7" y="154">SMBJ100A</text>
<text x="53.6" y="195.9">PWM +</text>
<text x="66.2" y="195.9">gate</text>
<text x="74.5" y="195.9">drive</text>
<text x="90.4" y="195.9">carrier,</text>
<text x="103.2" y="195.9">td</text>
<text x="107.9" y="195.9">=</text>
<text x="112.1" y="195.9">0</text>
<text x="127.2" y="195.9">duty</text>
<text x="135.3" y="195.9">(CTRL)</text>
<text x="164" y="195.9">relay</text>
<text x="173.3" y="195.9">coil</text>
<text x="180.6" y="195.9">(CTRL)</text>
<text x="200.9" y="195.9">SSD gate</text>
<text x="216.8" y="195.9">(CTRL)</text>
<text x="250.4" y="195.9">3.3</text>
<text x="257" y="195.9">V</text>
<text x="274.3" y="208.3">MCU/DSP</text>
<text x="290.8" y="208.3">I/O</text>
<text x="90.4" y="217.5">open</text>
<text x="99.4" y="217.5">L (INJ)</text>
<text x="127.2" y="217.5">short</text>
<text x="136.7" y="217.5">Q (INJ)</text>
<text x="164" y="217.5">open</text>
<text x="173.1" y="217.5">D (INJ)</text>
<text x="200.9" y="217.5">5 V iso</text>
<text x="53.6" y="244.2">PWM +</text>
<text x="66.2" y="244.2">gate</text>
<text x="74.5" y="244.2">drive</text>
<text x="90.4" y="244.2">carrier,</text>
<text x="103.2" y="244.2">td</text>
<text x="107.9" y="244.2">=</text>
<text x="112.1" y="244.2">10</text>
<text x="135.3" y="244.2">(CTRL)</text>
<text x="164" y="244.2">relay</text>
<text x="173.3" y="244.2">coil</text>
<text x="180.6" y="244.2">(CTRL)</text>
<text x="200.9" y="244.2">SSD gate</text>
<text x="216.8" y="244.2">(CTRL)</text>
<text x="90.4" y="265.8">open</text>
<text x="99.4" y="265.8">L (INJ)</text>
<text x="127.2" y="265.8">short</text>
<text x="136.7" y="265.8">Q (INJ)</text>
<text x="164" y="265.8">open</text>
<text x="173.1" y="265.8">D (INJ)</text>
<text x="200.9" y="265.8">5 V iso</text>
</g>
<g font-size="2.8" fill="#0f0f0f">
<text x="116.3" y="30.5" transform="rotate(-90 116.3 30.5)">VISO1</text>
<text x="118.8" y="30.5" transform="rotate(-90 118.8 30.5)">V3V3</text>
<text x="129.5" y="37.5">ISP1</text>
<text x="64.2" y="45.7" transform="rotate(-90 64.2 45.7)">RLY1</text>
<text x="129.5" y="42.6">ISN1</text>
<text x="107.1" y="52.8">NS1</text>
<text x="182.6" y="65.5">FSW1</text>
<text x="155.7" y="76" transform="rotate(-90 155.7 76)">FOL1</text>
<text x="169.6" y="77.6" transform="rotate(-90 169.6 77.6)">G1</text>
<text x="71.8" y="78.4" transform="rotate(-90 71.8 78.4)">SSDC1</text>
<text x="206.5" y="78.9" transform="rotate(-90 206.5 78.9)">FOD1</text>
<text x="116.3" y="101.6" transform="rotate(-90 116.3 101.6)">VISO2</text>
<text x="118.8" y="101.6" transform="rotate(-90 118.8 101.6)">V3V3</text>
<text x="294.6" y="98.5">VFB</text>
<text x="129.5" y="108.7">ISP2</text>
<text x="129.5" y="113.8">ISN2</text>
<text x="64.2" y="116.8" transform="rotate(-90 64.2 116.8)">RLY2</text>
<text x="107.1" y="123.9">NS2</text>
<text x="182.6" y="136.6">FSW2</text>
<text x="71.8" y="149.5" transform="rotate(-90 71.8 149.5)">SSDC2</text>
<text x="155.7" y="147.1" transform="rotate(-90 155.7 147.1)">FOL2</text>
<text x="169.6" y="148.7" transform="rotate(-90 169.6 148.7)">G2</text>
<text x="206.5" y="150" transform="rotate(-90 206.5 150)">FOD2</text>
<text x="263.7" y="184.9">ISP1</text>
<text x="33.9" y="187.4">DUTY1</text>
<text x="53.3" y="186.1">G1</text>
<text x="90.2" y="186.1">CAR1</text>
<text x="127" y="186.1">DUTY1</text>
<text x="163.8" y="186.1">RLY1</text>
<text x="200.7" y="186.1">SSDC1</text>
<text x="250.2" y="186.1">V3V3</text>
<text x="263.6" y="187.4">ISN1</text>
<text x="263.7" y="190">ISP2</text>
<text x="35.5" y="197.6">CAR1</text>
<text x="261.2" y="197.6">DUTY1</text>
<text x="263.6" y="192.5">ISN2</text>
<text x="265" y="195">VFB</text>
<text x="261.2" y="200.1">DUTY2</text>
<text x="90.2" y="207.7">FOL1</text>
<text x="127" y="207.7">FSW1</text>
<text x="163.8" y="207.7">FOD1</text>
<text x="200.7" y="207.7">VISO1</text>
<text x="200.7" y="220.4">NS1</text>
<text x="259.8" y="233.4" transform="rotate(-90 259.8 233.4)">V3V3</text>
<text x="33.9" y="235.7">DUTY2</text>
<text x="53.3" y="234.4">G2</text>
<text x="90.2" y="234.4">CAR2</text>
<text x="127" y="234.4">DUTY2</text>
<text x="163.8" y="234.4">RLY2</text>
<text x="200.7" y="234.4">SSDC2</text>
<text x="272.5" y="234.7" transform="rotate(-90 272.5 234.7)">VISO1</text>
<text x="35.5" y="245.8">CAR2</text>
<text x="259.8" y="249.8" transform="rotate(-90 259.8 249.8)">NS1</text>
<text x="272.5" y="249.8" transform="rotate(-90 272.5 249.8)">NS2</text>
<text x="90.2" y="256">FOL2</text>
<text x="127" y="256">FSW2</text>
<text x="163.8" y="256">FOD2</text>
<text x="200.7" y="256">VISO2</text>
<text x="247.1" y="252.5" transform="rotate(-90 247.1 252.5)">VISO2</text>
<text x="200.7" y="268.7">NS2</text>
</g>
<text font-size="2.8" fill="#009600" x="253.5" y="83.8" transform="rotate(-90 253.5 83.8)">VOUT</text>
<g font-size="2.8" fill="#0000c2">
<text x="40.6" y="181.7">Phase</text>
<text x="51.9" y="181.7">1</text>
<text x="40.6" y="230">Phase</text>
<text x="51.9" y="230">2</text>
</g>
<g font-size="2.8" fill="#840000">
<text x="301" y="277.9">Title:</text>
<text x="310.6" y="277.9">Fault-tolerant</text>
<text x="334.7" y="277.9">two-phase</text>
<text x="353.3" y="277.9">interleaved</text>
<text x="372.1" y="277.9">boost</text>
<text x="382.6" y="277.9">converter,</text>
<text x="399.8" y="277.9">48</text>
<text x="405.9" y="277.9">V</text>
<text x="410" y="277.9">to</text>
<text x="415.2" y="277.9">200</text>
</g>
<g font-size="2.5" fill="#0000c2">
<text x="40.6" y="172.7">CTRL: ngspice</text>
<text x="61.1" y="172.7">'external'</text>
<text x="75.2" y="172.7">sources</text>
<text x="87.1" y="172.7">driven</text>
<text x="96.7" y="172.7">by</text>
<text x="101.1" y="172.7">the</text>
<text x="106.8" y="172.7">firmware</text>
<text x="119.8" y="172.7">model.</text>
<text x="131.8" y="172.7">INJ:</text>
<text x="138.2" y="172.7">fault-injection</text>
<text x="159.7" y="172.7">controls,</text>
<text x="173" y="172.7">stepped</text>
<text x="185" y="172.7">at</text>
<text x="195.3" y="172.7">50</text>
<text x="200.2" y="172.7">ms.</text>
</g>
<g font-size="2.1" fill="#840000">
<text x="301" y="262">Same</text>
<text x="308.4" y="262">parts</text>
<text x="315.4" y="262">and</text>
<text x="320.7" y="262">connectivity</text>
<text x="335.4" y="262">as</text>
<text x="339.3" y="262">the</text>
<text x="344.1" y="262">simulated</text>
<text x="356.3" y="262">schematic</text>
<text x="369" y="262">(sim/check_wired_netlist.py)</text>
<text x="301" y="265">2</text>
<text x="303.7" y="265">x</text>
<text x="306.2" y="265">1</text>
<text x="309" y="265">mH,</text>
<text x="314.5" y="265">50</text>
<text x="318.7" y="265">kHz,</text>
<text x="324.7" y="265">180</text>
<text x="330.3" y="265">deg</text>
<text x="335.6" y="265">interleaved;</text>
<text x="350" y="265">input</text>
<text x="356.9" y="265">relay</text>
<text x="363.7" y="265">+</text>
<text x="366.9" y="265">SSD per</text>
<text x="377.4" y="265">phase;</text>
<text x="386" y="265">AMC1300</text>
<text x="397.5" y="265">sensing</text>
<text x="301" y="273.7">File:</text>
<text x="301" y="271">Sheet:</text>
<text x="307.1" y="273.7">ft_boost_wired.kicad_sch</text>
<text x="301" y="281.1">Size:</text>
<text x="307.6" y="281.1">A3</text>
<text x="323" y="281.1">Date:</text>
<text x="330" y="281.1">2026-10-20</text>
<text x="386" y="281.3">Rev:</text>
<text x="392.4" y="281.3">B</text>
<text x="301" y="283.9">KiCad</text>
<text x="308.7" y="283.9">E.D.A.</text>
<text x="317.6" y="283.9">kicad-cli</text>
<text x="329.5" y="283.9">7.0.11+dfsg-1build4</text>
<text x="386" y="283.9">Id:</text>
<text x="390.1" y="283.9">1/1</text>
</g>
<g font-size="1.8" fill="#840000">
<text x="35" y="11.9">1</text>
<text x="85" y="11.9">2</text>
<text x="135" y="11.9">3</text>
<text x="185" y="11.9">4</text>
<text x="235" y="11.9">5</text>
<text x="285" y="11.9">6</text>
<text x="335" y="11.9">7</text>
<text x="385" y="11.9">8</text>
<text x="10.3" y="35.9">A</text>
<text x="408.3" y="35.9">A</text>
<text x="78.3" y="66.7" transform="rotate(-90 78.3 66.7)">V</text>
<text x="162.2" y="66.7" transform="rotate(-90 162.2 66.7)">V</text>
<text x="192.4" y="72">V</text>
<text x="213" y="66.7" transform="rotate(-90 213 66.7)">V</text>
<text x="10.3" y="85.9">B</text>
<text x="408.2" y="85.9">B</text>
<text x="14.3" y="100.6">+</text>
<text x="10.3" y="135.9">C</text>
<text x="78.3" y="137.8" transform="rotate(-90 78.3 137.8)">V</text>
<text x="162.2" y="137.8" transform="rotate(-90 162.2 137.8)">V</text>
<text x="213" y="137.8" transform="rotate(-90 213 137.8)">V</text>
<text x="408.2" y="135.9">C</text>
<text x="192.4" y="143.1">V</text>
<text x="10.3" y="185.9">D</text>
<text x="408.2" y="185.9">D</text>
<text x="45.1" y="193.9">V</text>
<text x="86.7" y="192">+</text>
<text x="123.6" y="192">+</text>
<text x="160.4" y="192">+</text>
<text x="197.2" y="192">+</text>
<text x="246.8" y="192">+</text>
<text x="86.7" y="213.6">+</text>
<text x="123.6" y="213.6">+</text>
<text x="160.4" y="213.6">+</text>
<text x="197.2" y="213.6">+</text>
<text x="10.3" y="235.9">E</text>
<text x="408.3" y="235.9">E</text>
<text x="45.1" y="242.2">V</text>
<text x="86.7" y="240.3">+</text>
<text x="123.6" y="240.3">+</text>
<text x="160.4" y="240.3">+</text>
<text x="197.2" y="240.3">+</text>
<text x="86.7" y="261.9">+</text>
<text x="123.6" y="261.9">+</text>
<text x="160.4" y="261.9">+</text>
<text x="197.2" y="261.9">+</text>
<text x="10.3" y="285.9">F</text>
<text x="35" y="286.9">1</text>
<text x="85" y="286.9">2</text>
<text x="135" y="286.9">3</text>
<text x="185" y="286.9">4</text>
<text x="235" y="286.9">5</text>
<text x="285" y="286.9">6</text>
<text x="335" y="286.9">7</text>
<text x="385" y="286.9">8</text>
<text x="408.3" y="285.9">F</text>
</g>
<g font-size="1.8" fill="#a90000">
<text x="116.6" y="35" transform="rotate(-90 116.6 35)">1</text>
<text x="119.1" y="35.6" transform="rotate(-90 119.1 35.6)">8</text>
<text x="109.8" y="37.8">2</text>
<text x="123.8" y="37.8">7</text>
<text x="109.8" y="42.9">3</text>
<text x="116.6" y="47.7" transform="rotate(-90 116.6 47.7)">4</text>
<text x="119.1" y="47.1" transform="rotate(-90 119.1 47.1)">5</text>
<text x="123.8" y="42.9">6</text>
<text x="49.5" y="48">A2</text>
<text x="62.2" y="48">A1</text>
<text x="49.5" y="58.2">13</text>
<text x="62.2" y="60.7">14</text>
<text x="179.8" y="68" transform="rotate(-90 179.8 68)">2</text>
<text x="170.7" y="73.1">1</text>
<text x="179.8" y="75.6" transform="rotate(-90 179.8 75.6)">3</text>
<text x="116.6" y="106.1" transform="rotate(-90 116.6 106.1)">1</text>
<text x="119.1" y="106.8" transform="rotate(-90 119.1 106.8)">8</text>
<text x="109.8" y="109">2</text>
<text x="123.8" y="109">7</text>
<text x="49.5" y="119.1">A2</text>
<text x="62.2" y="119.1">A1</text>
<text x="109.8" y="114">3</text>
<text x="116.6" y="118.8" transform="rotate(-90 116.6 118.8)">4</text>
<text x="119.1" y="118.2" transform="rotate(-90 119.1 118.2)">5</text>
<text x="123.8" y="114">6</text>
<text x="49.5" y="129.3">13</text>
<text x="62.2" y="131.8">14</text>
<text x="179.8" y="139.1" transform="rotate(-90 179.8 139.1)">2</text>
<text x="170.7" y="144.2">1</text>
<text x="179.8" y="146.8" transform="rotate(-90 179.8 146.8)">3</text>
<text x="274.2" y="185.2">1</text>
<text x="274.2" y="187.7">2</text>
<text x="274.2" y="190.2">3</text>
<text x="274.2" y="192.8">4</text>
<text x="274.2" y="195.3">5</text>
<text x="274.2" y="197.9">6</text>
<text x="274.2" y="200.4">7</text>
<text x="274.2" y="202.9">8</text>
</g>
<g font-size="1.8" fill="#006464">
<text x="111.9" y="39">+</text>
<text x="117.7" y="38.6" transform="rotate(-90 117.7 38.6)">V+</text>
<text x="120" y="39">+</text>
<text x="120.2" y="39.8" transform="rotate(-90 120.2 39.8)">V+</text>
<text x="117.7" y="45.6" transform="rotate(-90 117.7 45.6)">V-</text>
<text x="120.2" y="44.3" transform="rotate(-90 120.2 44.3)">V-</text>
<text x="100.1" y="59.1" transform="rotate(-90 100.1 59.1)">2</text>
<text x="105.2" y="59.1" transform="rotate(-90 105.2 59.1)">3</text>
<text x="98.4" y="60.7">1</text>
<text x="106" y="60.7">4</text>
<text x="111.9" y="110.1">+</text>
<text x="117.7" y="109.7" transform="rotate(-90 117.7 109.7)">V+</text>
<text x="120" y="110.1">+</text>
<text x="120.2" y="110.9" transform="rotate(-90 120.2 110.9)">V+</text>
<text x="117.7" y="116.7" transform="rotate(-90 117.7 116.7)">V-</text>
<text x="120.2" y="115.4" transform="rotate(-90 120.2 115.4)">V-</text>
<text x="98.4" y="131.8">1</text>
<text x="100.1" y="130.2" transform="rotate(-90 100.1 130.2)">2</text>
<text x="105.2" y="130.2" transform="rotate(-90 105.2 130.2)">3</text>
<text x="106" y="131.8">4</text>
</g>
</svg>
